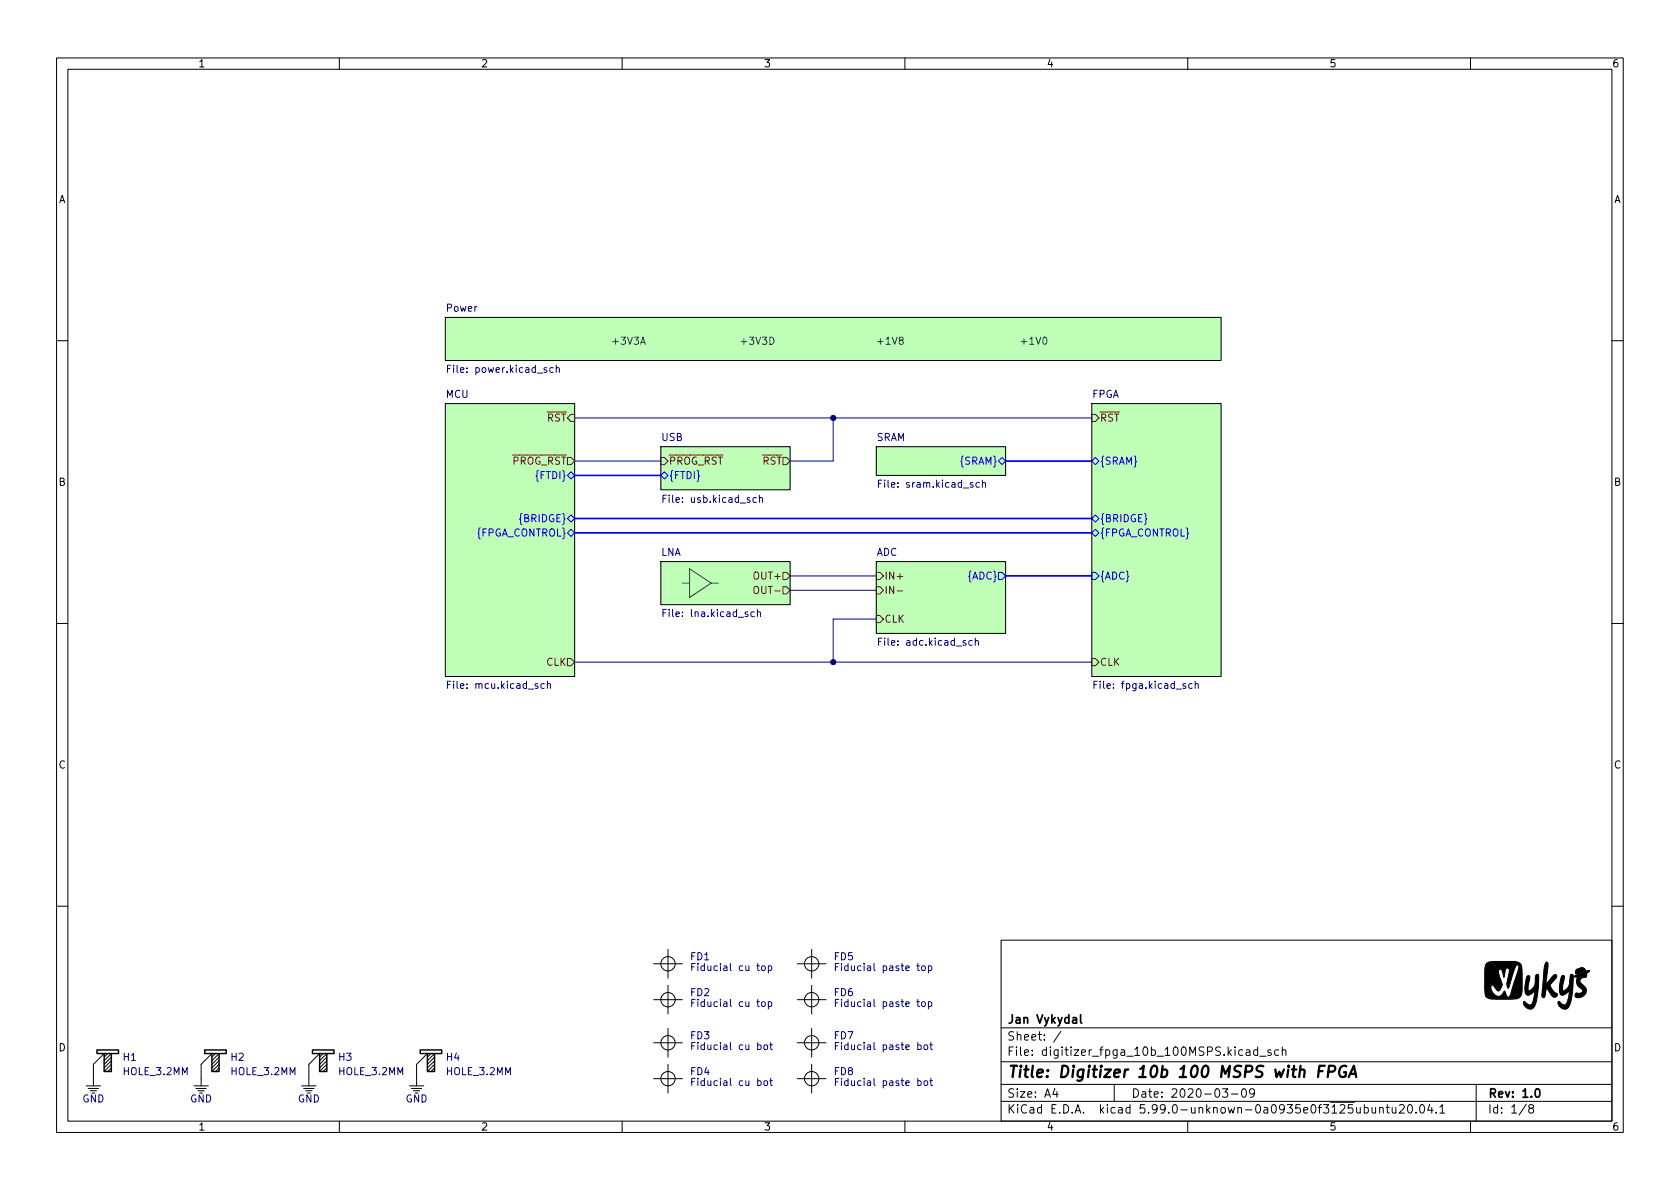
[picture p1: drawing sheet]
<svg xmlns="http://www.w3.org/2000/svg" width="297mm" height="210mm" viewBox="0 0 297 210" stroke-linecap="round" stroke-linejoin="round" font-family="sans-serif">
<g fill="none" stroke="#000" stroke-width=".18">
<path d="M10 10.2h277v190.1h-277zM12 12.2h273v186.1h-273zM60 10.2v2M110 10.2v2M160 10.2v2M210 10.2v2M260 10.2v2M78.7 56.1h137.2v7.6h-137.2zM10 60.2h2M78.7 71.4h22.9v48.2h-22.9zM116.8 79h22.9v7.6h-22.9zM154.9 79h22.9v5.1h-22.9z"/>
<path d="M193 71.4h22.9v48.2h-22.9zM285 60.2h2M116.8 99.3h22.9v7.6h-22.9zM154.9 99.3h22.9v12.7h-22.9zM10 110.2h2M285 110.2h2M10 160.2h2M115.6 176.8h5M115.6 170.4h5M118.1 167.9v5.1M118.1 174.2v5.1M141 176.8h5"/>
<path d="M141 170.4h5M143.5 167.9v5.1M143.5 174.2v5.1M177 166.3h108v32h-108zM285 160.2h2M15.2 192h2.6M15.6 192.5h1.8M16 192.9h1.1M18.4 186.3l-1.9 1.9v3.8M19 186.3l-.6 .6M19.7 188.2l-1.3 1.3M19.7 187.6l-1.3 1.2"/>
<path d="M19.7 186.9l-1.3 1.3M19.7 186.3l-1.3 1.3M19.7 188.8l-.7 .7M34.3 192h2.5M34.6 192.5h1.9M35 192.9h1.1M37.5 186.3l-1.9 1.9v3.8M38.1 186.3l-.6 .6M38.7 188.2l-1.2 1.3M38.7 187.6l-1.2 1.2M38.7 186.9l-1.2 1.3M38.7 186.3l-1.2 1.3"/>
<path d="M38.7 188.8l-.6 .7M53.3 192h2.6M53.7 192.5h1.8M54.1 192.9h1.1M56.5 186.3l-1.9 1.9v3.8M57.1 186.3l-.6 .6M57.8 188.2l-1.3 1.3M57.8 187.6l-1.3 1.2M57.8 186.9l-1.3 1.3M57.8 186.3l-1.3 1.3M57.8 188.8l-.7 .7M60 198.3v2"/>
<path d="M72.4 192h2.5M72.7 192.5h1.9M73.1 192.9h1.1M75.6 186.3l-1.9 1.9v3.8M76.2 186.3l-.6 .6M76.8 188.2l-1.2 1.3M76.8 187.6l-1.2 1.2M76.8 186.9l-1.2 1.3M76.8 186.3l-1.2 1.3M76.8 188.8l-.6 .7M110 198.3v2M115.6 190.7h5"/>
<path d="M115.6 184.4h5M118.1 181.9v5M118.1 188.2v5.1M141 190.7h5M141 184.4h5M143.5 181.9v5M143.5 188.2v5.1M160 198.3v2M177 194.8h108M177 191.8h108M177 187.8h108M177 181.8h108"/>
<path d="M186.5 192.5l-.4 1h1M186.9 193v1M187.6 182.4l-1.3 1.9M197 191.8v3M210 198.3v2M216.1 192.5h1l-.5 .6 .4 .1v.7l-.2 .1h-.4l-.3-.1M217.7 193.5h1.2M219.7 192.6l.2-.1a.81 .81 0 0 1 .5 .7 .81 .81 0 0 1-.3 .8h-.1a.81 .81 0 0 1-.6-.6 .81 .81 0 0 1 .3-.8zM220.4 185.7h.5l.1 .9M221 186l-.5 .1a.29 .29 0 0 0-.2 .2 .29 .29 0 0 0 .2 .3h.5M221.8 193.2l-.3 .3-.4-.1-.2-.2 .2-.6 .4-.1 .2 .2a.99 .99 0 0 1-.3 1.3h-.3M222.4 185.7l-.5-.1-.3 .3v.4l.2 .3h.6"/>
<path d="M222.4 185.1v1.5M222.7 186.8h1.2M224.7 185.7l-.3-.1-.3 .2 .1 .3 .5 .1v.4h-.6M226.1 185.7l-.5-.1-.2 .3v.4l.1 .3h.6M226.7 185.8l.2-.2 .4 .1 .1 .9M226.7 185.1v1.5M242.6 195.8v1h.4l.2-.1M243.2 195.8v1M243.9 196l.2-.2 .4 .1 .1 .9M243.9 195.8v1M245.1 195.8h.5M245.3 195.3v1.3l.3 .2"/>
<path d="M246.1 195.8l.1 1h.4l.2-.1M246.8 195.8v1M247.4 195.5l.6-.2 .2 .2 .1 .3-.9 1h.9M249 195.5l.2-.2a.81 .81 0 0 1 .6 .7 .81 .81 0 0 1-.3 .8h-.1a.81 .81 0 0 1-.4-1.3zM250.4 196.7v.1M251.2 195.4l.2-.1a.81 .81 0 0 1 .5 .7 .81 .81 0 0 1-.3 .8h-.1a.81 .81 0 0 1-.6-.6 .81 .81 0 0 1 .3-.8zM252.8 195.3l-.4 1h1M253.1 195.8v1M253.9 196.7v.1M254.6 195.8l.4-.5v1.5M254.6 196.8h.8M260 198.3v2"/>
<path d="M261 191.8v6.5M269.9 195.3l-1.3 1.9M270.6 196l-.3-.3 .1-.2 .2-.2 .4 .1 .2 .2-.1 .2-.7 .2-.1 .3v.2l.3 .3h.4l.2-.3-.1-.4-.2-.1"/>
<circle cx="118.1" cy="176.8" r="1.27"/>
<circle cx="118.1" cy="170.4" r="1.27"/>
<circle cx="143.5" cy="170.4" r="1.27"/>
<circle cx="143.5" cy="176.8" r="1.27"/>
<circle cx="118.1" cy="190.7" r="1.27"/>
<circle cx="118.1" cy="184.4" r="1.27"/>
<circle cx="143.5" cy="190.7" r="1.27"/>
<circle cx="143.5" cy="184.4" r="1.27"/>
</g>
<path d="M191.1 179.4v1.3l.2 .2M271.6 192.6l.2-.1a.82 .82 0 0 1 .6 .7 .82 .82 0 0 1-.3 .8h-.2a.81 .81 0 0 1-.6-.6 .81 .81 0 0 1 .3-.8z" fill="none" stroke="#000" stroke-width=".3"/>
<path d="M233.2 189.4h.6M234.2 188.5h-.9l-.3 2M234.9 189.5h.7a.55 .55 0 0 0 .5-.5 .55 .55 0 0 0-.3-.5h-.8l-.2 2M238 188.6a1.02 1.02 0 0 0-1.2 .6 1.02 1.02 0 0 0 .5 1.3l.6-.2 .1-.7h-.4M238.5 190.5l.9-2 .4 2M238.7 189.9h1" fill="none" stroke="#000" stroke-width=".4"/>
<g fill="#c0ffb8" stroke="#c0ffb8" stroke-width=".18">
<path d="M116.8 79h22.9v7.6h-22.9z"/>
<path d="M78.7 71.4h22.9v48.2h-22.9z"/>
<path d="M116.8 99.3h22.9v7.6h-22.9z"/>
<path d="M78.7 56.1h137.2v7.6h-137.2z"/>
<path d="M193 71.4h22.9v48.2h-22.9z"/>
<path d="M154.9 99.3h22.9v12.7h-22.9z"/>
<path d="M154.9 79h22.9v5.1h-22.9z"/>
</g>
<g fill="none" stroke="#000080" stroke-width=".18">
<path d="M79.1 65.2h.4M79.7 64.6h-.6v1.3M97.8 65.1l-.4-.1-.2 .2 .1 .6h.5M98.4 65.1l.1-.1 .3 .1 .1 .8M98.4 64.6v1.3M101.6 73.9h91.4M147.3 73.9v7.6h-7.6M101.6 81.5h15.2M117.2 88.2h.4M117.8 87.6h-.6v1.2M133.7 88.1l-.3-.1-.3 .2 .1 .6h.5M134.3 88.1l.2-.1 .3 .1v.7"/>
<path d="M134.3 87.6v1.2M155.3 85.5h.4M155.9 84.9h-.6v1.3M173.2 85.4l-.4-.1-.2 .3 .1 .5h.5M173.7 85.4l.2-.1 .3 .1 .1 .8M173.7 84.9v1.3M101.6 117.1h91.4M117.2 108.4h.4M117.8 107.8h-.6v1.2M133.4 108.2h-.4l-.2 .2 .1 .6h.5M133.9 108.3l.2-.1h.3l.1 .8M133.9 107.8v1.2"/>
<path d="M139.7 104.4h15.2M139.7 101.8h15.2M154.9 109.5h-7.6v7.6M155.3 113.4h.4M155.9 112.8h-.6v1.3M171.9 113.3h-.4l-.2 .2 .1 .6h.5M172.4 113.4l.2-.1h.3l.1 .8M172.4 112.8v1.3M79.1 121.1h.4M79.7 120.5h-.6v1.2M96.2 120.9h-.3l-.3 .2 .2 .6h.4M96.8 121l.2-.1h.3v.8"/>
<path d="M96.8 120.5v1.2M193.4 121.1h.4M194 120.5h-.6v1.2M210.8 120.9h-.4l-.2 .2 .1 .6h.5M211.3 121l.2-.1h.3l.1 .8M211.3 120.5v1.2"/>
</g>
<path d="M100.3 91.7l.7-.6 .6 .6-.6 .6zM100.3 84.1l.7-.7 .6 .7-.6 .6zM100.3 94.2l.7-.6 .6 .6-.6 .7zM116.8 84.1l.7-.7 .6 .7-.6 .6zM176.5 81.5l.7-.6 .6 .6-.6 .7zM193 81.5l.7-.6 .6 .6-.6 .7zM193 91.7l.7-.6 .6 .6-.6 .6zM193 94.2l.7-.6 .6 .6-.6 .7zM176.5 101.2h.7l.6 .6-.6 .7h-.7zM193 101.2h.7l.6 .6-.6 .7h-.7z" fill="none" stroke="#00f" stroke-width=".18"/>
<path d="M193 73.3h.7l.6 .6-.6 .6h-.7zM116.8 80.9h.7l.6 .6-.6 .7h-.7zM100.3 116.5h.7l.6 .6-.6 .6h-.7zM133.4 103.9l.2-.2a.43 .43 0 0 1 .5 .4v.4a.42 .42 0 0 1-.4 .5 .42 .42 0 0 1-.4-.5zM138.4 101.2h.7l.6 .6-.6 .7h-.7zM138.4 103.8h.7l.6 .6-.6 .6h-.7zM154.9 108.8h.7l.6 .7-.6 .6h-.7zM154.9 101.2h.7l.6 .6-.6 .7h-.7zM154.9 103.8h.7l.6 .6-.6 .6h-.7zM158.6 104.5h1M193 116.5h.7l.6 .6-.6 .6h-.7z" fill="none" stroke="#800000" stroke-width=".18"/>
<path d="M17.1 185.7h3.9v.6h-1.3v3.2h-1.3v-3.2h-1.3zM18.4 186.3h1.3M36.2 185.7h3.8v.6h-1.3v3.2h-1.2v-3.2h-1.3zM37.5 186.3h1.2M55.2 185.7h3.9v.6h-1.3v3.2h-1.3v-3.2h-1.3zM56.5 186.3h1.3M74.3 185.7h3.8v.6h-1.3v3.2h-1.2v-3.2h-1.3zM75.6 186.3h1.2" fill="none" stroke="#000" stroke-width=".25"/>
<path d="M262.9 170.3l1.1-.3h4a1.26 1.26 0 0 1 1.1 1.6v3.4a1.4 1.4 0 0 1-1.6 1.7h-2.9a2 2 0 0 1-1.9-.6l-.2-1.5h1.1a1.6 1.6 0 0 0 1.6 1.6l.4-.4 .4-.5 .6 1a.9 .9 0 0 0 .6-.9l.3-1a11.6 11.6 0 0 0 1-3.7h-.3l-.3 .3-1.3 3.7a1.95 1.95 0 0 1 0-1.8l.3-1.3a.41 .41 0 0 0-.5-.4l-.2 .3-.3 1.3-.2-.8a.57 .57 0 0 0-.5-.7l-.2 .3-.1 .4 .7 2.1a1.26 1.26 0 0 1-.7 1.2l-1-1.1-.3 .2v.2h-1.1v-2.8a2.24 2.24 0 0 1 .4-1.5zM270 172.7l.2-.2 .2 .1 .1 .4a4.5 4.5 0 0 0-.2 2.2 1.89 1.89 0 0 0 1.1-2.3l.2-.5 .3-.1a8.5 8.5 0 0 1-.1 3.7l-.2 1.3a1.06 1.06 0 0 1-.6 1 1.06 1.06 0 0 1-1.2-.1l-.5-.8 .2-.3 .2 .2a.75 .75 0 0 0 1.1 .3l.3-.9 .3-1.6-.5 .5a.73 .73 0 0 1-1.2 0l-.1-.9zM273.3 170.2l.2-.1a.91 .91 0 0 1 .2 1.1l-.3 2.8h.1a4.9 4.9 0 0 1 1.5-1.7l.2 .1v.4l-1.1 1.4a2 2 0 0 0 1.2 1.5 .51 .51 0 0 1-.3 .6 .51 .51 0 0 1-.7-.3l-.7-1.1-.1-.1-.1 .2a2.07 2.07 0 0 1-.4 1.4 .49 .49 0 0 1-.4-.7l.2-2.4a8.8 8.8 0 0 1 .5-3.1zM276.2 172.6l.3-.1a1.52 1.52 0 0 1-.1 1.5l-.1 1.2a1.4 1.4 0 0 0 1.2-1.2l.1-1.4 .2-.3h.2l.2 .2-.1 1.5a9.8 9.8 0 0 1-.9 4.2 1.13 1.13 0 0 1-1.2 0 1.13 1.13 0 0 1-.5-1.1l.3 .1a.72 .72 0 0 0 1.1 .3l.5-1.3 .1-.9a1.67 1.67 0 0 1-1.5 .7 3.6 3.6 0 0 1-.1-2.9zM278.7 171.5l.5-.3a.64 .64 0 0 1 .7-.1 .64 .64 0 0 1 .4 .5l-1.6 .7-.1-.3zM278.5 172.6h1.3l.4-.4-.4 .3h-1.3l2-.8 .6-.1-.6 .6 .1 .3-.2 .3a.73 .73 0 0 0-1 .4 .73 .73 0 0 0 .5 1 1.19 1.19 0 0 1 .6 1.3 1.19 1.19 0 0 1-1.1 .9 .65 .65 0 0 1-.9-.3l.1-.4 .1-.1 .5 .1 .6-.3 .1-.1-.3-.4a1.44 1.44 0 0 1-.6-2.2l-.5 .1-.1-.1h.7h-.7l.1-.1h1z" fill="#000" stroke="#000" stroke-width=".18"/>
<g fill="none" stroke="#000084" stroke-width=".18">
<path d="M122.3 177.3h.4M122.3 171h.4M122.9 170.4h-.6v1.2M122.9 176.7h-.6v1.3M134.7 170.9l.2-.1 .3 .1 .1 .5-.1 .2h-.3l-.2-.1zM134.7 177.3l.2-.2 .3 .2 .1 .4-.1 .2-.3 .1-.2-.1zM135.8 170.9l.4-.1 .3 .2-.2 .6h-.5M135.8 177.2l.4-.1 .3 .3-.2 .5h-.5M135.8 170.8v1.3M135.8 177.1v1.3M147.7 177.3h.4M147.7 171h.4"/>
<path d="M148.3 176.7h-.6v1.3M148.3 170.4h-.6v1.2M163.1 177.2l.3-.1 .2 .3v.3l-.2 .3-.3-.1-.2-.2zM163.1 170.9l.3-.1 .2 .2v.4l-.2 .2h-.3l-.2-.2zM164.2 177.2l.3-.1 .3 .3-.2 .5h-.4M164.2 170.9l.3-.1 .3 .2-.2 .6h-.4M164.2 170.8v1.3M164.2 177.1v1.3M122.3 191.3h.4M122.3 184.9h.4M122.9 190.7h-.6v1.3M122.9 184.3h-.6v1.3"/>
<path d="M135.1 184.9l.2-.1 .4 .1v.5l-.1 .1-.3 .1-.2-.1zM135.2 191.2l.3-.1 .2 .3v.3l-.2 .3-.3-.1-.1-.2zM136.1 191.1h.5M136.1 184.8h.5M136.3 190.7v1.1l.3 .2M136.3 184.3v1.1l.3 .2M147.7 191.3h.4M147.7 184.9h.4M148.3 190.7h-.6v1.3M148.3 184.3h-.6v1.3M163.4 184.9l.2-.1 .4 .1v.5l-.1 .1-.3 .1-.2-.1zM163.5 191.2l.3-.1 .2 .3v.3l-.2 .3-.3-.1-.1-.2z"/>
<path d="M164.4 191.1h.5M164.4 184.8h.5M164.6 190.7v1.1l.3 .2M164.6 184.3v1.1l.3 .2"/>
</g>
<path d="M131 60.4h1M155.2 60.4h.9M180.6 60.4h.9M120.6 103.1h1.3M121.9 100.6l3.8 2.5-3.8 2.6zM125.7 103.1h1.3" fill="none" stroke="#008000" stroke-width=".18"/>
<path d="M101.6 94.2h91.4M101.6 91.7h91.4M101.6 84.1h15.2M177.8 81.5h15.2M177.8 101.8h15.2" fill="none" stroke="#00f" stroke-width=".3"/>
<g fill="#000080" stroke="#000080" stroke-width=".18">
<circle cx="147.3" cy="73.9" r=".46"/>
<circle cx="147.3" cy="117.1" r=".46"/>
</g>
<text font-size="2.8" x="178" y="190.6">Title: Digitizer 10b 100 MSPS with FPGA</text>
<g font-size="2.1">
<text x="178" y="184">Sheet: /</text>
<text x="178" y="181">Jan Vykydal</text>
<text x="178" y="186.7">File: digitizer_fpga_10b_100MSPS.kicad_sch</text>
<text x="178" y="196.9">KiCad E.D.A. kicad 5.99.0-unknown-0a0935e0f3~125~ubuntu20.04.1</text>
<text x="178" y="194.1">Size: A4</text>
<text x="200" y="194.1">Date: 2020-03-09</text>
<text x="263" y="194.1">Rev: 1.0</text>
<text x="263" y="196.9">Id: 1/8</text>
</g>
<g font-size="1.8">
<text x="35" y="11.9">1</text>
<text x="85" y="11.9">2</text>
<text x="135" y="11.9">3</text>
<text x="185" y="11.9">4</text>
<text x="235" y="11.9">5</text>
<text x="285" y="11.9">6</text>
<text x="10.3" y="35.9">A</text>
<text x="285.3" y="35.9">A</text>
<text x="10.3" y="85.9">B</text>
<text x="285.3" y="85.9">B</text>
<text x="10.3" y="135.9">C</text>
<text x="285.3" y="135.9">C</text>
<text x="10.3" y="185.9">D</text>
<text x="285.3" y="185.9">D</text>
<text x="35" y="199.9">1</text>
<text x="85" y="199.9">2</text>
<text x="135" y="199.9">3</text>
<text x="185" y="199.9">4</text>
<text x="235" y="199.9">5</text>
<text x="285" y="199.9">6</text>
</g>
<g font-size="1.8" fill="#000080">
<text x="79" y="55.1">Power</text>
<text x="79.8" y="65.9">File: power.kicad_sch</text>
<text x="78.8" y="70.3">MCU</text>
<text x="193" y="70.3">FPGA</text>
<text x="117" y="78">USB</text>
<text x="154.9" y="78">SRAM</text>
<text x="117.9" y="88.9">File: usb.kicad_sch</text>
<text x="156.1" y="86.2">File: sram.kicad_sch</text>
<text x="116.8" y="98.3">LNA</text>
<text x="154.9" y="98.3">ADC</text>
<text x="118" y="109.1">File: lna.kicad_sch</text>
<text x="156" y="114.2">File: adc.kicad_sch</text>
<text x="79.8" y="121.8">File: mcu.kicad_sch</text>
<text x="194.2" y="121.8">File: fpga.kicad_sch</text>
<text x="122.1" y="169.8">FD1</text>
<text x="147.5" y="169.8">FD5</text>
<text x="122.1" y="176.1">FD2</text>
<text x="147.5" y="176.1">FD6</text>
<text x="122.1" y="183.8">FD3</text>
<text x="147.5" y="183.8">FD7</text>
<text x="21.8" y="187.6">H1</text>
<text x="40.9" y="187.6">H2</text>
<text x="59.9" y="187.6">H3</text>
<text x="79" y="187.6">H4</text>
<text x="122.1" y="190.1">FD4</text>
<text x="147.5" y="190.1">FD8</text>
</g>
<g font-size="1.8" fill="#008000">
<text x="108.8" y="60.9">+3V3A</text>
<text x="131.7" y="60.9">+3V3D</text>
<text x="155.8" y="60.9">+1V8</text>
<text x="181.2" y="60.9">+1V0</text>
</g>
<g font-size="1.8" fill="#800000">
<text x="96.7" y="74.5">~RST</text>
<text x="194.4" y="74.5">~RST</text>
<text x="90.5" y="82.2">~PROG_RST</text>
<text x="118.2" y="82.2">~PROG_RST</text>
<text x="134.8" y="82.2">~RST</text>
<text x="133.6" y="102.5">OUT+</text>
<text x="134" y="105">OUT-</text>
<text x="156.3" y="102.5">IN+</text>
<text x="156.3" y="105">IN-</text>
<text x="156.3" y="110.1">CLK</text>
<text x="96.6" y="117.7">CLK</text>
<text x="194.4" y="117.7">CLK</text>
</g>
<g font-size="1.8" fill="#00f">
<text x="169.8" y="82.2">{SRAM}</text>
<text x="194.4" y="82.2">{SRAM}</text>
<text x="94.9" y="84.7">{FTDI}</text>
<text x="118.2" y="84.7">{FTDI}</text>
<text x="84.2" y="94.9">{FPGA_CONTROL}</text>
<text x="92" y="92.3">{BRIDGE}</text>
<text x="194.4" y="92.3">{BRIDGE}</text>
<text x="194.4" y="94.9">{FPGA_CONTROL}</text>
<text x="171.2" y="102.5">{ADC}</text>
<text x="194.4" y="102.5">{ADC}</text>
</g>
<g font-size="1.8" fill="#000084">
<text x="123.1" y="171.7">Fiducial cu top</text>
<text x="148.7" y="171.7">Fiducial paste top</text>
<text x="123.1" y="178">Fiducial cu top</text>
<text x="148.7" y="178">Fiducial paste top</text>
<text x="123.1" y="185.7">Fiducial cu bot</text>
<text x="148.7" y="185.7">Fiducial paste bot</text>
<text x="21.9" y="190.1">HOLE_3.2MM</text>
<text x="40.9" y="190.1">HOLE_3.2MM</text>
<text x="60" y="190.1">HOLE_3.2MM</text>
<text x="79" y="190.1">HOLE_3.2MM</text>
<text x="14.5" y="194.9">GND</text>
<text x="33.6" y="194.9">GND</text>
<text x="52.6" y="194.9">GND</text>
<text x="71.7" y="194.9">GND</text>
<text x="123.1" y="192">Fiducial cu bot</text>
<text x="148.7" y="192">Fiducial paste bot</text>
</g>
</svg>
